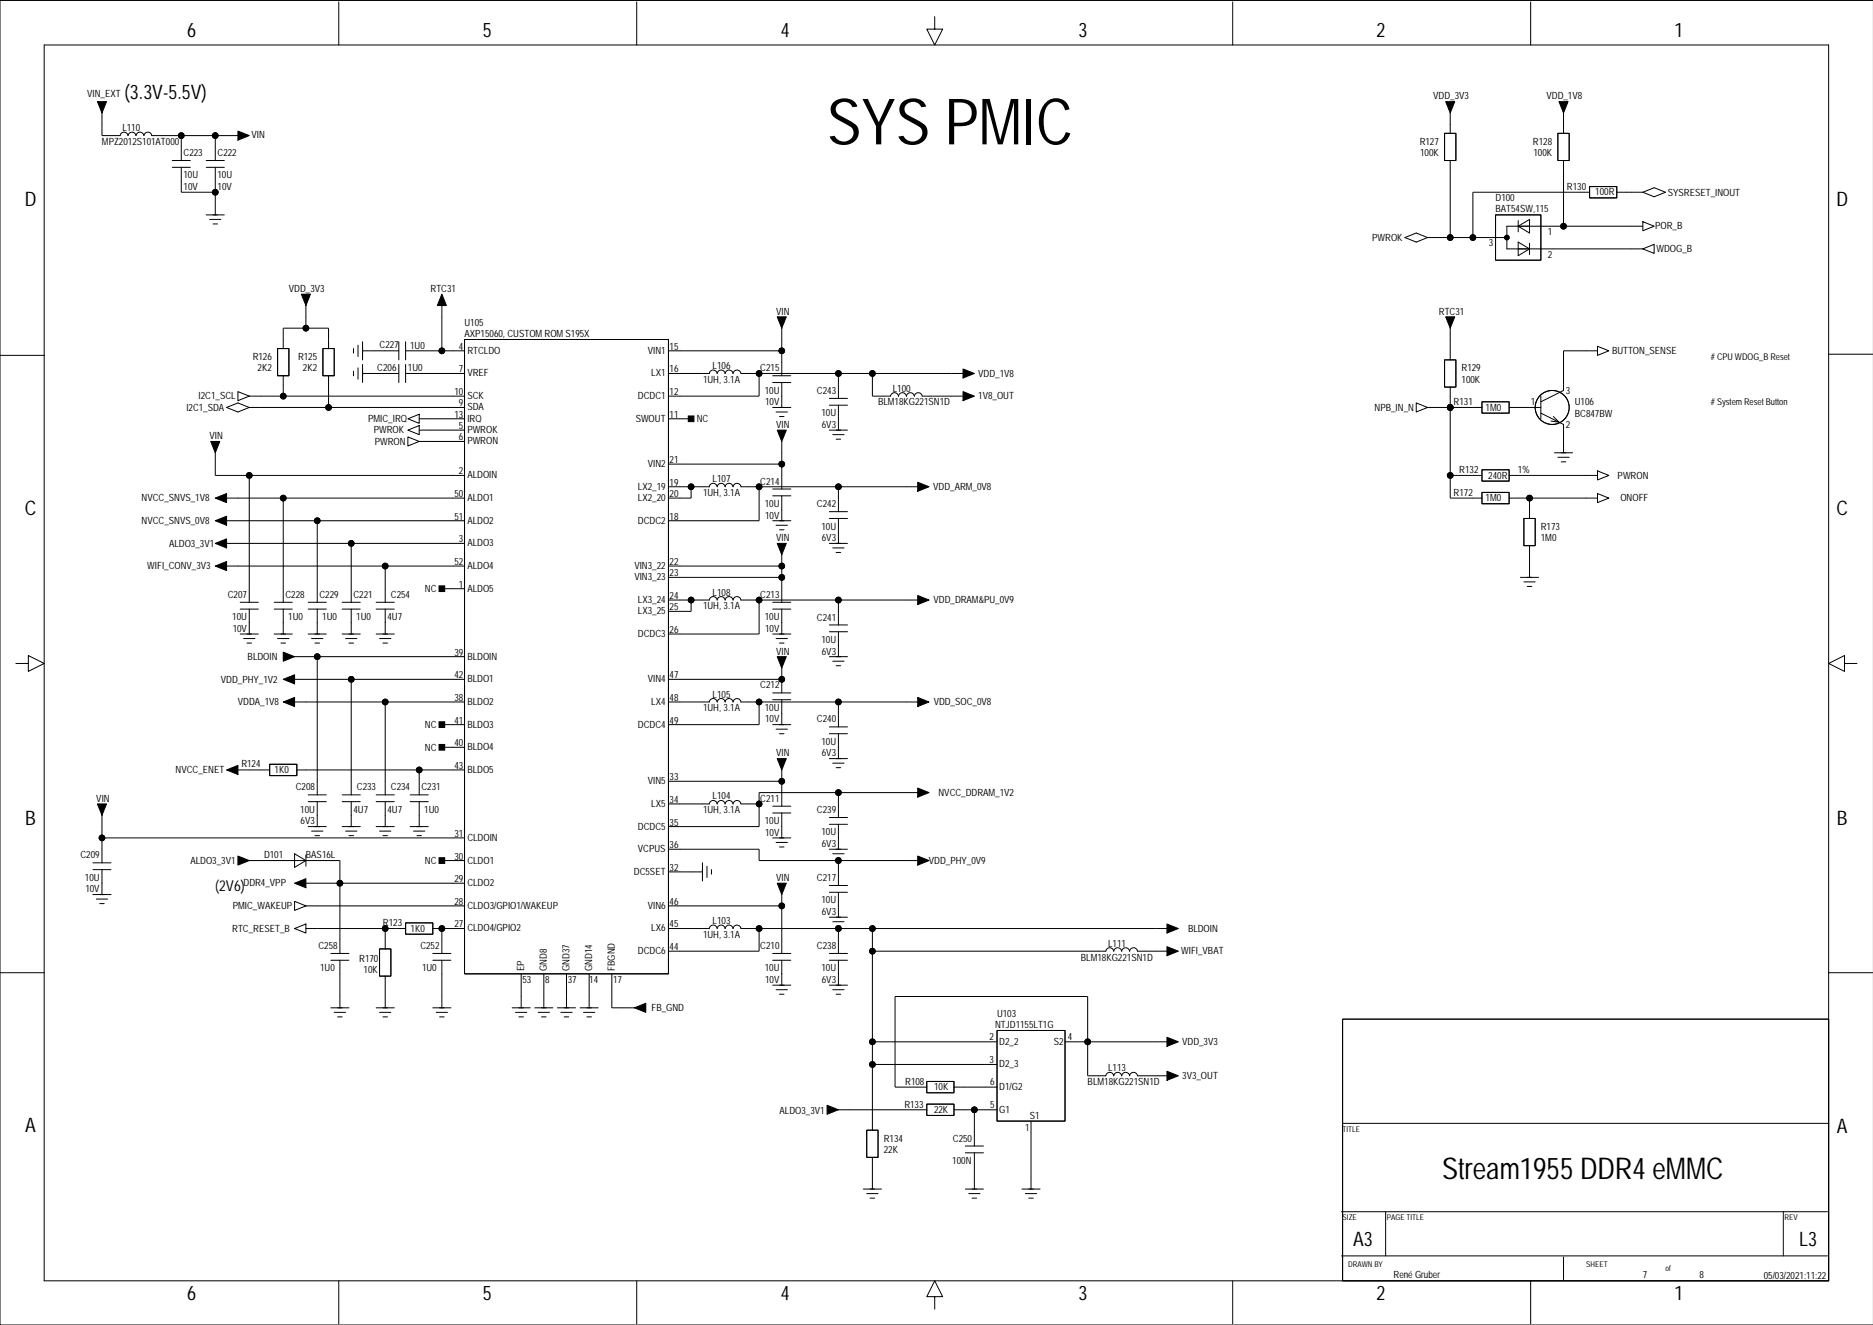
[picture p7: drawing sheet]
<svg xmlns="http://www.w3.org/2000/svg" width="420mm" height="297mm" viewBox="0 0 420 297" stroke-linecap="round" stroke-linejoin="round" font-family="sans-serif">
<g fill="none" stroke="#000" stroke-width=".22">
<path d="M9.9 10.1h400v277h-400zM75.9 .4v9.7M142.7 .4v9.7M209.5 3.7v2.8h1.8l-1.8 3.6-1.8-3.6h1.8M276.3 .4v9.7M343.1 .4v9.7M419.9 .1h-419.9v296.9h419.9M15.2 27.9h.1M22.9 25.3v5.1h4a.9 .9 0 0 1 .9-.8 .9 .9 0 0 1 .9 .8 .9 .9 0 0 1 .9-.8 .9 .9 0 0 1 .9 .8 .9 .9 0 0 1 .9-.8 .9 .9 0 0 1 .9 .8 .9 .9 0 0 1 .8-.8 .9 .9 0 0 1 .9 .8h19.3M38.6 36h4.1M38.6 37.5h4.1M40.6 30.4v5.6"/>
<path d="M40.6 37.5v5.6h7.6M46.2 36h4.1M46.2 37.5h4.1M48.2 30.4v5.6M48.2 37.5v10.7M323.8 29.9h2.5v6.1h-2.5zM325 27.9h.1M325 25.3v4.6M325 36v17.3M349.2 29.9h2.5v6.1h-2.5zM350.4 27.9h.1M350.4 25.3v4.6"/>
<path d="M350.4 36v14.7M46.2 48.2h4.1M47 49.2h2.5M47.7 50.2h1.1M314.9 53.3l2.5-1.1 2.6 1.1-2.6 1zM320 53.3h17.7M335.2 48.2h10.2v10.1h-10.2zM340.3 50.7l2.5-1.5v3zM340.3 49.4v2.6M340.3 54.3l2.5 1.5-2.5 1.5zM342.8 54.5v2.6M356.3 41.8h6.1v2.6h-6.1z"/>
<path d="M356.3 43.1h-26.2v10.2M362.4 43.1h5.8M368.2 55.8l2.6-1v2zM368.2 49.7l2.6 1-2.6 1zM368.2 50.7h-30.5v5.1h30.5M368.2 43.1l2.6-1 2.5 1-2.5 1zM0 79.7h9.9M62.2 78.1h2.6v6.1h-2.6zM63.5 78.1v-4.5h10.1v4.5M68.6 68.5v5.1M72.4 78.1h2.5v6.1h-2.5zM79.2 78.1v1.1"/>
<path d="M80.2 77.4v2.5M81.3 78.6h8.1M81.3 76.6v4.1M89.4 76.6v4.1M90.9 78.6h13.2M90.9 76.6v4.1M99 68.5v10.1M104.1 76.1h45.7v142.2h-45.7zM149.8 78.6h25.4M175.2 73.6v10.6M325 73.6v7.1M358.1 77.6l2.5 1-2.5 1.1z"/>
<path d="M358.1 78.6h-7.7v8.9l-5 2.6M409.9 79.4h9.9M50.8 91.3l2.5-1 2.6 1-2.6 1.1zM53.3 87.8l2.6 1-2.6 1zM55.9 91.3h48.2M55.9 88.8h48.2M63.5 84.2v4.6M73.6 84.2v7.1M79.2 83.2v1M80.2 82.5v2.5M81.3 83.7h8.1M81.3 81.7v4.1"/>
<path d="M89.4 81.7v4.1M90.9 83.7h13.2M90.9 81.7v4.1M91.4 96.4l2.6-1v2zM91.4 97.9l2.6 1.1-2.6 1zM91.4 93.9l2.6-1v2zM94 96.4h10.1M94 99h10.1M94 93.9h10.1M149.8 83.7h9.2a.9 .9 0 0 1 .9-.7 .9 .9 0 0 1 .8 .7 .9 .9 0 0 1 .9-.7 .9 .9 0 0 1 .9 .7 .9 .9 0 0 1 .9-.7 .9 .9 0 0 1 .9 .7 .9 .9 0 0 1 .9-.7 .9 .9 0 0 1 .9 .7h49.8M149.8 93.9h5.1M170.1 83.7v5.1h-20.3"/>
<path d="M173.2 91.3h4.1M173.2 84.2h4.1M173.2 85.8h4.1M174 92.4h2.5M174.7 93.4h1M175.2 88.8h.1M175.2 85.8v5.5M175.2 99v10.6M185.9 96.4h4M185.9 89.3h4M185.9 90.8h4M186.6 97.4h2.6"/>
<path d="M187.4 98.5h1M187.9 93.9h.1M187.9 83.7v5.6M187.9 90.8v5.6M195.5 83.7v5.1h4.1a.9 .9 0 0 1 .9-.8 .9 .9 0 0 1 .9 .8 .9 .9 0 0 1 .9-.8 .9 .9 0 0 1 .9 .8 .9 .9 0 0 1 .8-.8 .9 .9 0 0 1 .9 .8 .9 .9 0 0 1 .9-.8 .9 .9 0 0 1 .9 .8h9.2M317.4 90.3l2.6 1-2.6 1.1zM320 91.3h12.2M323.8 80.7h2.5v6.1h-2.5zM325 91.3h.1M325 86.8v24.9h7.2M332.2 90.1h6.1v2.5h-6.1zM338.3 91.3h7.1"/>
<path d="M345.4 92.6l5 2.6v6.3M345.4 88.8v5.1M348.2 93.4l1.2 1.2-1.8-.2M48.2 101.5v5.1h55.9M50.8 116.7h53.3M50.8 111.7h53.3M55.9 106.6v28.4M63.5 111.7v23.3M71.1 116.7v18.3M149.8 109.1h9.2a.9 .9 0 0 1 .9-.7 .9 .9 0 0 1 .8 .7 .9 .9 0 0 1 .9-.7 .9 .9 0 0 1 .9 .7 .9 .9 0 0 1 .9-.7 .9 .9 0 0 1 .9 .7 .9 .9 0 0 1 .9-.7 .9 .9 0 0 1 .9 .7h39.6M149.8 104h25.4M154.9 109.1v2.6h-5.1"/>
<path d="M170.1 109.1v7.6h-20.3M173.2 116.7h4.1M173.2 109.6h4.1M173.2 111.2h4.1M174 117.8h2.5M174.7 118.8h1M175.2 114.2h.1M175.2 111.2v5.5M185.9 114.7h4M185.9 116.2h4M187.9 119.3h.1M187.9 109.1v5.6"/>
<path d="M187.9 116.2v5.6M325 106.6h7.2M332.2 105.3h6.1v2.6h-6.1zM332.2 110.4h6.1v2.5h-6.1zM338.3 106.6h19.8M338.3 111.7h19.8M341.6 116.2h2.5v6.1h-2.5zM342.8 111.7v4.5M348.4 101.5h4.1M349.2 102.5h2.5M349.9 103.5h1M358.1 105.6l2.5 1-2.5 1z"/>
<path d="M358.1 110.6l2.5 1.1-2.5 1zM50.8 121.8h53.3M50.8 126.9h53.3M53.8 136.5h4.1M53.8 135h4.1M55.9 139.6h.1M55.9 136.5v5.6M61.5 136.5h4M61.5 135h4M63.5 139.6h.1M63.5 136.5v5.6M69.1 136.5h4"/>
<path d="M69.1 135h4M71.1 139.6h.1M71.1 136.5v5.6M76.7 136.5h4.1M76.7 135h4.1M78.7 139.6h.1M78.7 121.8v13.2M78.7 136.5v5.6M84.3 136.5h4.1M84.3 135h4.1M86.3 139.6h.1M86.3 126.9v8.1"/>
<path d="M86.3 136.5v5.6M99 132h5.1M149.8 134.5h9.2a.9 .9 0 0 1 .9-.8 .9 .9 0 0 1 .8 .8 .9 .9 0 0 1 .9-.8 .9 .9 0 0 1 .9 .8 .9 .9 0 0 1 .9-.8 .9 .9 0 0 1 .9 .8 .9 .9 0 0 1 .9-.8 .9 .9 0 0 1 .9 .8h39.6M149.8 126.9h25.4M149.8 129.4h25.4M154.9 134.5v2.6h-5.1M170.1 134.5v7.6h-20.3M173.2 136.5h4.1M173.2 135h4.1M175.2 126.9h.1M175.2 139.6h.1M175.2 124.4v10.6"/>
<path d="M175.2 136.5v5.6M185.9 121.8h4M186.6 122.8h2.6M187.4 123.9h1M187.9 134.5v5.6M340.8 129.4h4.1M341.6 130.5h2.5M342.3 131.5h1M342.8 122.3v7.1M3.6 148.7h2.7v-1.7l3.6 1.7-3.6 1.8v-1.8M53.8 142.1h4.1M54.6 143.1h2.5"/>
<path d="M55.4 144.2h1M61.5 142.1h4M62.2 143.1h2.6M63 144.2h1M66 157.4h38.1M66 147.2h38.1M66 152.3h38.1M69.1 142.1h4M69.8 143.1h2.6M70.6 144.2h1M71.1 147.2v31M76.7 142.1h4.1"/>
<path d="M77.5 143.1h2.5M78.2 144.2h1M78.7 152.3v25.9M84.3 142.1h4.1M85.1 143.1h2.5M85.8 144.2h1M86.3 157.4v20.8M149.8 157.4h9.2M149.8 152.3h25.4M159 157.4a.9 .9 0 0 1 .9-.8 .9 .9 0 0 1 .8 .8 .9 .9 0 0 1 .9-.8 .9 .9 0 0 1 .9 .8 .9 .9 0 0 1 .9-.8 .9 .9 0 0 1 .9 .8 .9 .9 0 0 1 .9-.8 .9 .9 0 0 1 .9 .8M166.1 157.4h39.6M170.1 157.4v5h-20.3"/>
<path d="M173.2 142.1h4.1M173.2 155.3h4.1M173.2 156.9h4.1M174 143.1h2.5M174.7 144.2h1M175.2 152.3h.1M175.2 159.9h.1M175.2 149.8v5.5M175.2 156.9v5.5M185.9 147.2h4M185.9 140.1h4M185.9 141.6h4"/>
<path d="M186.6 148.2h2.6M187.4 149.2h1M187.9 144.7h.1M187.9 141.6v5.6M187.9 157.4v5.6M413.4 148.7v-1.7l-3.5 1.7 3.5 1.8v-1.8h2.8M53.3 172.6h7.1M60.4 171.3h6.1v2.6h-6.1zM66.5 172.6h37.6M69.1 179.7h4M69.1 178.2h4M71.1 179.7v5.6"/>
<path d="M76.7 179.7h4.1M76.7 178.2h4.1M78.7 179.7v5.6M84.3 179.7h4.1M84.3 178.2h4.1M86.3 179.7v5.6M91.9 179.7h4.1M91.9 178.2h4.1M94 172.6v5.6M94 179.7v5.6M99 167.5h5.1M99 162.4h5.1"/>
<path d="M149.8 175.1h25.4M173.2 162.4h4.1M174 163.5h2.5M174.7 164.5h1M175.2 175.1h.1M175.2 172.6v8.1M185.9 164.5h4M185.9 170.1h4M185.9 163h4M186.6 171.1h2.6M187.4 172.1h1M187.9 167.5h.1"/>
<path d="M187.9 164.5v5.6M187.9 177.7v5.6M205.7 177.7h-35.6v7.6h-20.3M20.8 193.4h4.1M20.8 195h4.1M22.9 198h.1M22.9 187.8h81.2M22.9 182.8v10.6M22.9 195v5.5M55.9 192.9h20.3v20.8M66 191.4l2.6 1.5-2.6 1.5zM68.6 198h35.5"/>
<path d="M68.6 191.7v2.5M69.1 185.3h4M69.8 186.3h2.6M70.6 187.3h1M71.1 182.8h.1M76.7 185.3h4.1M77.5 186.3h2.5M78.2 187.3h1M78.7 182.8h.1M84.3 185.3h4.1M85.1 186.3h2.5M85.8 187.3h1"/>
<path d="M86.3 182.8h.1M91.9 185.3h4.1M92.7 186.3h2.5M93.5 187.3h1M94 182.8h.1M99 192.9h5.1M149.8 180.2h9.2a.9 .9 0 0 1 .9-.7 .9 .9 0 0 1 .8 .7 .9 .9 0 0 1 .9-.7 .9 .9 0 0 1 .9 .7 .9 .9 0 0 1 .9-.7 .9 .9 0 0 1 .9 .7 .9 .9 0 0 1 .9-.7 .9 .9 0 0 1 .9 .7h4M149.8 190.4h20.3v2.5h35.6M149.8 195.5h7.6M157.4 193.4v4.1M158.5 194.2v2.5M159.5 195v1"/>
<path d="M173.2 187.8h4.1M173.2 180.7h4.1M173.2 182.3h4.1M174 188.9h2.5M174.7 189.9h1M175.2 185.3h.1M175.2 182.3v5.5M185.9 190.4h4M185.9 198.5h4M185.9 183.3h4M185.9 184.8h4M186.6 191.4h2.6"/>
<path d="M187.4 192.4h1M187.9 187.8h.1M187.9 184.8v5.6M187.9 192.9v5.6M0 218.1h9.9M20.8 200.5h4.1M21.6 201.6h2.5M22.3 202.6h1.1M66 208.2l2.6-1.1v2.1zM66 202.1l2.6 1-2.6 1zM68.6 208.2h22.3M68.6 203.1h35.5"/>
<path d="M74.2 213.7h4M74.2 215.3h4M76.2 215.3v10.6M85.1 212.7h2.5v6.1h-2.5zM86.3 208.2v4.5M86.3 218.8v7.1M90.9 206.9h6.1v2.5h-6.1zM97 208.2h7.1M97 213.7h4.1M97 215.3h4.1M99 208.2h.1M99 208.2v5.5"/>
<path d="M99 215.3v10.6M116.8 218.3v7.6M121.9 218.3v7.6M127 218.3v7.6M132.1 218.3v7.6M137.1 218.3v7.6h5.1M149.8 208.2h9.2a.9 .9 0 0 1 .9-.8 .9 .9 0 0 1 .8 .8 .9 .9 0 0 1 .9-.8 .9 .9 0 0 1 .9 .8 .9 .9 0 0 1 .9-.8 .9 .9 0 0 1 .9 .8 .9 .9 0 0 1 .9-.8 .9 .9 0 0 1 .9 .8h95.5M149.8 203.1h25.4M170.1 208.2v5h-20.3M173.2 213.7h4.1M173.2 215.3h4.1M175.2 203.1h.1"/>
<path d="M175.2 218.3h.1M175.2 200.5v13.2M175.2 215.3v5.6M185.9 205.6h4M185.9 213.7h4M185.9 215.3h4M185.9 200h4M186.6 206.6h2.6M187.4 207.7h1M187.9 218.3h.1M187.9 203.1h.1M187.9 200v5.6"/>
<path d="M187.9 208.2v5.5M187.9 215.3v5.6M195.5 213.2h52.3a.9 .9 0 0 1 .9-.7 .9 .9 0 0 1 .9 .7 .9 .9 0 0 1 .9-.7 .9 .9 0 0 1 .9 .7 .9 .9 0 0 1 .9-.7 .9 .9 0 0 1 .9 .7 .9 .9 0 0 1 .9-.7 .9 .9 0 0 1 .9 .7h6.6M195.5 208.2v45.2M409.9 218.1h9.9M74.2 225.9h4M74.9 227h2.6M75.7 228h1M84.3 225.9h4.1M85.1 227h2.5M85.8 228h1M97 225.9h4.1"/>
<path d="M97.8 227h2.5M98.5 228h1M114.8 225.9h4M115.5 227h2.6M116.3 228h1M119.9 225.9h4M120.6 227h2.6M121.4 228h1M124.9 225.9h4.1M125.7 227h2.5M126.5 228h1M130 225.9h4.1"/>
<path d="M130.8 227h2.5M131.5 228h1.1M173.2 220.9h4.1M174 221.9h2.5M174.7 222.9h1M185.9 220.9h4M186.6 221.9h2.6M187.4 222.9h1M195.5 233.6h28M195.5 238.6h28M223.5 231h15.2v20.3h-15.2zM238.7 233.6h22.9"/>
<path d="M300.9 228.5h109v58.6h-109zM187.9 248.8h19.8M194.3 253.4h2.5v6.1h-2.5zM195.5 259.5v7.1M207.7 242.4h6.1v2.6h-6.1zM207.7 247.5h6.1v2.6h-6.1zM213.8 243.7h9.7M213.8 248.8h9.7M216.4 258.4h4M216.4 256.9h4M218.4 248.8v8.1M218.4 258.4v8.2"/>
<path d="M231.1 251.3v15.3M261.6 241.2h-6.6a.9 .9 0 0 0-.9-.8 .9 .9 0 0 0-.9 .8 .9 .9 0 0 0-.9-.8 .9 .9 0 0 0-.9 .8 .9 .9 0 0 0-.9-.8 .9 .9 0 0 0-.9 .8 .9 .9 0 0 0-.9-.8 .9 .9 0 0 0-.9 .8h-4v-17.8h-43.2v20.3h7.1M300.9 251.8h109M193.5 266.6h4.1M194.3 267.6h2.5M195 268.6h1M216.4 266.6h4M217.1 267.6h2.6M217.9 268.6h1M229.1 266.6h4M229.8 267.6h2.6M230.6 268.6h1"/>
<path d="M300.7 271.6h108.9M310.6 271.6v9.9M399.7 271.6v9.9M75.9 287.1v9.7M142.7 287.1v9.7M209.5 290.7h1.8l-1.8-3.6-1.8 3.6h1.8v2.8M276.3 287.1v9.7M300.7 281.5h108.9M343.1 287.1v9.7M350.4 281.8v5.1"/>
<circle cx="40.6" cy="30.4" r=".63"/>
<circle cx="48.2" cy="30.4" r=".63"/>
<circle cx="48.2" cy="43.1" r=".63"/>
<circle cx="325" cy="53.3" r=".63"/>
<circle cx="330.1" cy="53.3" r=".63"/>
<circle cx="337.7" cy="53.3" r=".51"/>
<circle cx="350.4" cy="50.7" r=".63"/>
<circle cx="68.6" cy="73.6" r=".63"/>
<circle cx="99" cy="78.6" r=".63"/>
<circle cx="175.2" cy="78.6" r=".63"/>
<circle cx="63.5" cy="88.8" r=".63"/>
<circle cx="73.6" cy="91.3" r=".63"/>
<circle cx="170.1" cy="83.7" r=".63"/>
<circle cx="187.9" cy="83.7" r=".63"/>
<circle cx="195.5" cy="83.7" r=".63"/>
<circle cx="325" cy="91.3" r=".63"/>
<circle cx="347.9" cy="91.3" r="3.8"/>
<circle cx="55.9" cy="106.6" r=".63"/>
<circle cx="63.5" cy="111.7" r=".63"/>
<circle cx="71.1" cy="116.7" r=".63"/>
<circle cx="154.9" cy="109.1" r=".63"/>
<circle cx="170.1" cy="109.1" r=".63"/>
<circle cx="175.2" cy="104" r=".63"/>
<circle cx="187.9" cy="109.1" r=".63"/>
<circle cx="325" cy="106.6" r=".63"/>
<circle cx="342.8" cy="111.7" r=".63"/>
<circle cx="78.7" cy="121.8" r=".63"/>
<circle cx="86.3" cy="126.9" r=".63"/>
<circle cx="154.9" cy="134.5" r=".63"/>
<circle cx="170.1" cy="134.5" r=".63"/>
<circle cx="175.2" cy="126.9" r=".63"/>
<circle cx="175.2" cy="129.4" r=".63"/>
<circle cx="187.9" cy="134.5" r=".63"/>
<circle cx="71.1" cy="147.2" r=".63"/>
<circle cx="78.7" cy="152.3" r=".63"/>
<circle cx="86.3" cy="157.4" r=".63"/>
<circle cx="170.1" cy="157.4" r=".63"/>
<circle cx="175.2" cy="152.3" r=".63"/>
<circle cx="187.9" cy="157.4" r=".63"/>
<circle cx="94" cy="172.6" r=".63"/>
<circle cx="175.2" cy="175.1" r=".63"/>
<circle cx="187.9" cy="177.7" r=".63"/>
<circle cx="22.9" cy="187.8" r=".63"/>
<circle cx="76.2" cy="198" r=".63"/>
<circle cx="170.1" cy="180.2" r=".63"/>
<circle cx="187.9" cy="192.9" r=".63"/>
<circle cx="86.3" cy="208.2" r=".63"/>
<circle cx="99" cy="208.2" r=".63"/>
<circle cx="170.1" cy="208.2" r=".63"/>
<circle cx="175.2" cy="203.1" r=".63"/>
<circle cx="187.9" cy="208.2" r=".63"/>
<circle cx="195.5" cy="208.2" r=".63"/>
<circle cx="195.5" cy="213.2" r=".63"/>
<circle cx="195.5" cy="233.6" r=".63"/>
<circle cx="195.5" cy="238.6" r=".63"/>
<circle cx="243.8" cy="233.6" r=".63"/>
<circle cx="218.4" cy="248.8" r=".63"/>
</g>
<g fill="#000" stroke="#000" stroke-width=".22">
<path d="M21.8 22.8h2.1l-1 2.5z" fill-rule="evenodd"/>
<path d="M53.3 29.4l2.6 1-2.6 1z" fill-rule="evenodd"/>
<path d="M324 22.8h2.1l-1.1 2.5z" fill-rule="evenodd"/>
<path d="M349.4 22.8h2.1l-1.1 2.5z" fill-rule="evenodd"/>
<path d="M67.5 66h2.1l-1 2.5z" fill-rule="evenodd"/>
<path d="M99 66l1.1 2.5h-2.1z" fill-rule="evenodd"/>
<path d="M174.2 71h2l-1 2.6z" fill-rule="evenodd"/>
<path d="M324 71h2.1l-1.1 2.6z" fill-rule="evenodd"/>
<path d="M154.3 93.3h1.2v1.2h-1.2z" fill-rule="evenodd"/>
<path d="M174.2 96.4h2l-1 2.6z" fill-rule="evenodd"/>
<path d="M215.9 82.7l2.5 1-2.5 1z" fill-rule="evenodd"/>
<path d="M215.9 87.8l2.5 1-2.5 1z" fill-rule="evenodd"/>
<path d="M47.2 99h2.1l-1.1 2.5z" fill-rule="evenodd"/>
<path d="M48.2 116.7l2.6-1v2.1z" fill-rule="evenodd"/>
<path d="M48.2 111.7l2.6-1.1v2.1z" fill-rule="evenodd"/>
<path d="M205.7 108.1l2.5 1-2.5 1z" fill-rule="evenodd"/>
<path d="M48.2 126.9l2.6-1v2z" fill-rule="evenodd"/>
<path d="M48.2 121.8l2.6-1v2z" fill-rule="evenodd"/>
<path d="M98.4 131.3h1.3v1.3h-1.3z" fill-rule="evenodd"/>
<path d="M174.2 121.8h2l-1 2.6z" fill-rule="evenodd"/>
<path d="M205.7 133.5l2.5 1-2.5 1z" fill-rule="evenodd"/>
<path d="M63.5 146.2l2.5 1-2.5 1z" fill-rule="evenodd"/>
<path d="M63.5 157.4l2.5-1v2z" fill-rule="evenodd"/>
<path d="M63.5 152.3l2.5-1v2z" fill-rule="evenodd"/>
<path d="M174.2 147.2h2l-1 2.6z" fill-rule="evenodd"/>
<path d="M205.7 156.4l2.5 1-2.5 1z" fill-rule="evenodd"/>
<path d="M50.8 172.6l2.5-1v2z" fill-rule="evenodd"/>
<path d="M98.4 161.8h1.3v1.3h-1.3z" fill-rule="evenodd"/>
<path d="M98.4 166.9h1.3v1.3h-1.3z" fill-rule="evenodd"/>
<path d="M174.2 170.1h2l-1 2.5z" fill-rule="evenodd"/>
<path d="M205.7 176.7l2.5 1-2.5 1z" fill-rule="evenodd"/>
<path d="M21.8 180.2h2.1l-1 2.6z" fill-rule="evenodd"/>
<path d="M53.3 191.9l2.6 1-2.6 1z" fill-rule="evenodd"/>
<path d="M66 198l2.6-1v2z" fill-rule="evenodd"/>
<path d="M98.4 192.3h1.3v1.3h-1.3z" fill-rule="evenodd"/>
<path d="M205.7 191.9l2.5 1-2.5 1z" fill-rule="evenodd"/>
<path d="M174.2 198h2l-1 2.5z" fill-rule="evenodd"/>
<path d="M261.6 207.1l2.5 1.1-2.5 1z" fill-rule="evenodd"/>
<path d="M261.6 212.2l2.5 1-2.5 1.1z" fill-rule="evenodd"/>
<path d="M142.2 225.9l2.5-1v2.1z" fill-rule="evenodd"/>
<path d="M261.6 232.5l2.5 1.1-2.5 1z" fill-rule="evenodd"/>
<path d="M185.4 247.8l2.5 1-2.5 1z" fill-rule="evenodd"/>
<path d="M261.6 240.2l2.5 1-2.5 1z" fill-rule="evenodd"/>
<circle cx="40.6" cy="30.4" r=".63"/>
<circle cx="48.2" cy="30.4" r=".63"/>
<circle cx="48.2" cy="43.1" r=".63"/>
<circle cx="325" cy="53.3" r=".63"/>
<circle cx="330.1" cy="53.3" r=".63"/>
<circle cx="337.7" cy="53.3" r=".51"/>
<circle cx="350.4" cy="50.7" r=".63"/>
<circle cx="68.6" cy="73.6" r=".63"/>
<circle cx="99" cy="78.6" r=".63"/>
<circle cx="175.2" cy="78.6" r=".63"/>
<circle cx="63.5" cy="88.8" r=".63"/>
<circle cx="73.6" cy="91.3" r=".63"/>
<circle cx="170.1" cy="83.7" r=".63"/>
<circle cx="187.9" cy="83.7" r=".63"/>
<circle cx="195.5" cy="83.7" r=".63"/>
<circle cx="325" cy="91.3" r=".63"/>
<circle cx="55.9" cy="106.6" r=".63"/>
<circle cx="63.5" cy="111.7" r=".63"/>
<circle cx="71.1" cy="116.7" r=".63"/>
<circle cx="154.9" cy="109.1" r=".63"/>
<circle cx="170.1" cy="109.1" r=".63"/>
<circle cx="175.2" cy="104" r=".63"/>
<circle cx="187.9" cy="109.1" r=".63"/>
<circle cx="325" cy="106.6" r=".63"/>
<circle cx="342.8" cy="111.7" r=".63"/>
<circle cx="78.7" cy="121.8" r=".63"/>
<circle cx="86.3" cy="126.9" r=".63"/>
<circle cx="154.9" cy="134.5" r=".63"/>
<circle cx="170.1" cy="134.5" r=".63"/>
<circle cx="175.2" cy="126.9" r=".63"/>
<circle cx="175.2" cy="129.4" r=".63"/>
<circle cx="187.9" cy="134.5" r=".63"/>
<circle cx="71.1" cy="147.2" r=".63"/>
<circle cx="78.7" cy="152.3" r=".63"/>
<circle cx="86.3" cy="157.4" r=".63"/>
<circle cx="170.1" cy="157.4" r=".63"/>
<circle cx="175.2" cy="152.3" r=".63"/>
<circle cx="187.9" cy="157.4" r=".63"/>
<circle cx="94" cy="172.6" r=".63"/>
<circle cx="175.2" cy="175.1" r=".63"/>
<circle cx="187.9" cy="177.7" r=".63"/>
<circle cx="22.9" cy="187.8" r=".63"/>
<circle cx="76.2" cy="198" r=".63"/>
<circle cx="170.1" cy="180.2" r=".63"/>
<circle cx="187.9" cy="192.9" r=".63"/>
<circle cx="86.3" cy="208.2" r=".63"/>
<circle cx="99" cy="208.2" r=".63"/>
<circle cx="170.1" cy="208.2" r=".63"/>
<circle cx="175.2" cy="203.1" r=".63"/>
<circle cx="187.9" cy="208.2" r=".63"/>
<circle cx="195.5" cy="208.2" r=".63"/>
<circle cx="195.5" cy="213.2" r=".63"/>
<circle cx="195.5" cy="233.6" r=".63"/>
<circle cx="195.5" cy="238.6" r=".63"/>
<circle cx="243.8" cy="233.6" r=".63"/>
<circle cx="218.4" cy="248.8" r=".63"/>
</g>
<text font-size="14.4" x="185.4" y="32.4">SYS PMIC</text>
<text font-size="6.7" x="323.2" y="264.3">Stream1955 DDR4 eMMC</text>
<g font-size="4.5">
<text x="41.9" y="8.4">6</text>
<text x="108.2" y="8.4">5</text>
<text x="175" y="8.4">4</text>
<text x="241.8" y="8.4">3</text>
<text x="308.6" y="8.4">2</text>
<text x="375.3" y="8.4">1</text>
<text x="27.9" y="22.2">(3.3V-5.5V)</text>
<text x="5.6" y="46.2">D</text>
<text x="411.6" y="46.2">D</text>
<text x="5.6" y="115.5">C</text>
<text x="411.6" y="115.5">C</text>
<text x="5.7" y="184.8">B</text>
<text x="411.7" y="184.8">B</text>
<text x="5.7" y="253.7">A</text>
<text x="411.7" y="253.9">A</text>
<text x="303.3" y="279.3">A3</text>
<text x="403.3" y="279.3">L3</text>
<text x="41.9" y="291.5">6</text>
<text x="108.2" y="291.5">5</text>
<text x="175" y="291.5">4</text>
<text x="241.8" y="291.5">3</text>
<text x="308.6" y="291.5">2</text>
<text x="375.3" y="291.5">1</text>
</g>
<text font-size="3.4" x="48.2" y="199.8">(2V6)</text>
<g font-size="2.2">
<text x="19.5" y="21.8">VIN_EXT</text>
<text x="321.2" y="22.3">VDD_3V3</text>
<text x="346.6" y="22.3">VDD_1V8</text>
<text x="27.4" y="29.4">L110</text>
<text x="22.9" y="32.5">MPZ2012S101AT000</text>
<text x="41.1" y="35">C223</text>
<text x="48.8" y="35">C222</text>
<text x="56.4" y="30.9">VIN</text>
<text x="318.2" y="32.5">R127</text>
<text x="318.3" y="35">100K</text>
<text x="343.6" y="32.5">R128</text>
<text x="343.7" y="35">100K</text>
<text x="41.1" y="40">10U</text>
<text x="48.8" y="40">10U</text>
<text x="41.1" y="42.6">10V</text>
<text x="48.8" y="42.6">10V</text>
<text x="335.2" y="47.6">BAT54SW,115</text>
<text x="335.2" y="45.1">D100</text>
<text x="351.2" y="42.5">R130</text>
<text x="357.6" y="43.8">100R</text>
<text x="373.8" y="43.9">SYSRESET_INOUT</text>
<text x="346.9" y="52.8">1</text>
<text x="371" y="51.4">POR_B</text>
<text x="307.6" y="54">PWROK</text>
<text x="333.7" y="55.2">3</text>
<text x="346.9" y="57.8">2</text>
<text x="371.3" y="56.5">WDOG_B</text>
<text x="64.8" y="65.5">VDD_3V3</text>
<text x="96.5" y="65.4">RTC31</text>
<text x="174" y="70.5">VIN</text>
<text x="322.5" y="70.5">RTC31</text>
<text x="104.1" y="73.1">U105</text>
<text x="104.1" y="75.6">AXP15060, CUSTOM ROM S195X</text>
<text x="56.6" y="80.7">R126</text>
<text x="57.7" y="83.2">2K2</text>
<text x="66.8" y="80.7">R125</text>
<text x="67.9" y="83.2">2K2</text>
<text x="84.6" y="83.2">C206</text>
<text x="85.1" y="78.1">C227</text>
<text x="91.4" y="83.2">1U0</text>
<text x="91.9" y="78.2">1U0</text>
<text x="102.9" y="83.5">7</text>
<text x="102.9" y="78.4">4</text>
<text x="104.8" y="79.3">RTCLDO</text>
<text x="145.2" y="79.3">VIN1</text>
<text x="150.1" y="83.5">16</text>
<text x="150.1" y="78.4">15</text>
<text x="159.7" y="82.7">L106</text>
<text x="170.4" y="83.2">C215</text>
<text x="327.6" y="83.2">R129</text>
<text x="361.3" y="79.4">BUTTON_SENSE</text>
<text x="44.5" y="89.5">I2C1_SCL</text>
<text x="101.9" y="88.6">10</text>
<text x="104.8" y="84.4">VREF</text>
<text x="104.8" y="89.5">SCK</text>
<text x="143" y="89.5">DCDC1</text>
<text x="146" y="84.4">LX1</text>
<text x="150.1" y="88.6">12</text>
<text x="157.6" y="85.8">1UH, 3.1A</text>
<text x="171.4" y="88.2">10U</text>
<text x="183.1" y="88.3">C243</text>
<text x="200.1" y="87.8">L100</text>
<text x="219.3" y="84.4">VDD_1V8</text>
<text x="219.3" y="89.5">1V8_OUT</text>
<text x="327.6" y="85.8">100K</text>
<text x="350.9" y="88.3">3</text>
<text x="41.8" y="92.1">I2C1_SDA</text>
<text x="82.5" y="94.6">PMIC_IRQ</text>
<text x="101.9" y="93.7">13</text>
<text x="102.9" y="91.1">9</text>
<text x="104.8" y="92">SDA</text>
<text x="104.8" y="94.5">IRQ</text>
<text x="142.5" y="94.5">SWOUT</text>
<text x="150.1" y="93.7">11</text>
<text x="156.2" y="94.7">NC</text>
<text x="171.5" y="90.9">10V</text>
<text x="174" y="95.9">VIN</text>
<text x="184.1" y="93.3">10U</text>
<text x="184.2" y="95.9">6V3</text>
<text x="196.8" y="90.9">BLM18KG221SN1D</text>
<text x="308.1" y="92.1">NPB_IN_N</text>
<text x="325.8" y="90.8">R131</text>
<text x="333" y="92.1">1M0</text>
<text x="343.1" y="90.9">1</text>
<text x="350.9" y="95.9">2</text>
<text x="353" y="90.9">U106</text>
<text x="353" y="93.4">BC847BW</text>
<text x="47" y="98.5">VIN</text>
<text x="83.8" y="97.1">PWROK</text>
<text x="84" y="99.7">PWRON</text>
<text x="102.9" y="98.7">6</text>
<text x="102.9" y="96.2">5</text>
<text x="104.8" y="97.1">PWROK</text>
<text x="104.8" y="99.6">PWRON</text>
<text x="102.9" y="106.3">2</text>
<text x="104.8" y="107.2">ALDOIN</text>
<text x="145.2" y="104.7">VIN2</text>
<text x="150.1" y="103.8">21</text>
<text x="327.1" y="106">R132</text>
<text x="333.6" y="107.4">240R</text>
<text x="340.2" y="106">1%</text>
<text x="362.6" y="107.3">PWRON</text>
<text x="31.7" y="112.4">NVCC_SNVS_1V8</text>
<text x="101.9" y="111.4">50</text>
<text x="104.8" y="112.3">ALDO1</text>
<text x="143" y="109.8">LX2_19</text>
<text x="143" y="112.3">LX2_20</text>
<text x="150.1" y="111.4">20</text>
<text x="150.1" y="108.9">19</text>
<text x="157.6" y="111.2">1UH, 3.1A</text>
<text x="159.7" y="108.1">L107</text>
<text x="170.4" y="108.6">C214</text>
<text x="171.4" y="113.6">10U</text>
<text x="183.1" y="113.7">C242</text>
<text x="209.2" y="109.8">VDD_ARM_0V8</text>
<text x="325.8" y="111.1">R172</text>
<text x="333" y="112.4">1M0</text>
<text x="363.2" y="112.4">ONOFF</text>
<text x="31.7" y="117.5">NVCC_SNVS_0V8</text>
<text x="101.9" y="116.5">51</text>
<text x="104.8" y="117.4">ALDO2</text>
<text x="143" y="117.4">DCDC2</text>
<text x="150.1" y="116.5">18</text>
<text x="171.5" y="116.3">10V</text>
<text x="184.1" y="118.7">10U</text>
<text x="345.4" y="118.8">R173</text>
<text x="37.9" y="122.6">ALDO3_3V1</text>
<text x="102.9" y="121.6">3</text>
<text x="104.8" y="122.5">ALDO3</text>
<text x="174" y="121.3">VIN</text>
<text x="184.2" y="121.3">6V3</text>
<text x="345.4" y="121.3">1M0</text>
<text x="33" y="127.6">WIFI_CONV_3V3</text>
<text x="101.9" y="126.7">52</text>
<text x="102.9" y="131.7">1</text>
<text x="104.8" y="127.6">ALDO4</text>
<text x="142.2" y="127.6">VIN3_22</text>
<text x="142.2" y="130.1">VIN3_23</text>
<text x="150.1" y="129.2">23</text>
<text x="150.1" y="126.7">22</text>
<text x="51.1" y="134">C207</text>
<text x="64" y="134">C228</text>
<text x="71.6" y="134">C229</text>
<text x="79.2" y="134">C221</text>
<text x="87.6" y="134">C254</text>
<text x="95.2" y="132.8">NC</text>
<text x="104.8" y="132.6">ALDO5</text>
<text x="143" y="135.2">LX3_24</text>
<text x="143" y="137.7">LX3_25</text>
<text x="150.1" y="136.8">25</text>
<text x="150.1" y="134.3">24</text>
<text x="157.6" y="136.6">1UH, 3.1A</text>
<text x="159.7" y="133.5">L108</text>
<text x="170.4" y="134">C213</text>
<text x="209.2" y="135.2">VDD_DRAM&amp;PU_0V9</text>
<text x="52.1" y="139">10U</text>
<text x="52.2" y="141.6">10V</text>
<text x="64.6" y="139">1U0</text>
<text x="72.2" y="139">1U0</text>
<text x="79.9" y="139">1U0</text>
<text x="86.8" y="139">4U7</text>
<text x="143" y="142.8">DCDC3</text>
<text x="150.1" y="141.9">26</text>
<text x="171.4" y="139">10U</text>
<text x="171.5" y="141.6">10V</text>
<text x="183.1" y="139.1">C241</text>
<text x="55.5" y="147.9">BLDOIN</text>
<text x="101.9" y="147">39</text>
<text x="104.8" y="147.9">BLDOIN</text>
<text x="174" y="146.7">VIN</text>
<text x="184.1" y="144.1">10U</text>
<text x="184.2" y="146.7">6V3</text>
<text x="49.5" y="153">VDD_PHY_1V2</text>
<text x="101.9" y="152.1">42</text>
<text x="104.8" y="153">BLDO1</text>
<text x="145.2" y="153">VIN4</text>
<text x="150.1" y="152.1">47</text>
<text x="170.4" y="154.3">C212</text>
<text x="53.3" y="158.1">VDDA_1V8</text>
<text x="101.9" y="157.1">38</text>
<text x="104.8" y="158">BLDO2</text>
<text x="146" y="158">LX4</text>
<text x="150.1" y="157.1">48</text>
<text x="157.6" y="159.4">1UH, 3.1A</text>
<text x="159.7" y="156.4">L105</text>
<text x="171.4" y="159.4">10U</text>
<text x="171.5" y="162">10V</text>
<text x="183.1" y="162">C240</text>
<text x="209.3" y="158.1">VDD_SOC_0V8</text>
<text x="95.2" y="163.2">NC</text>
<text x="101.9" y="162.2">41</text>
<text x="101.9" y="167.3">40</text>
<text x="104.8" y="163.1">BLDO3</text>
<text x="143" y="163.1">DCDC4</text>
<text x="150.1" y="162.2">49</text>
<text x="184.1" y="167">10U</text>
<text x="39.4" y="173.3">NVCC_ENET</text>
<text x="54.1" y="172">R124</text>
<text x="61.5" y="173.3">1K0</text>
<text x="95.2" y="168.3">NC</text>
<text x="101.9" y="172.4">43</text>
<text x="104.8" y="168.2">BLDO4</text>
<text x="104.8" y="173.3">BLDO5</text>
<text x="174" y="169.6">VIN</text>
<text x="184.2" y="169.6">6V3</text>
<text x="21.6" y="179.7">VIN</text>
<text x="66.3" y="177.2">C208</text>
<text x="80" y="177.2">C233</text>
<text x="87.6" y="177.2">C234</text>
<text x="94.5" y="177.2">C231</text>
<text x="145.2" y="175.8">VIN5</text>
<text x="150.1" y="180">34</text>
<text x="150.1" y="174.9">33</text>
<text x="159.7" y="179.2">L104</text>
<text x="170.4" y="179.7">C211</text>
<text x="210.4" y="178.4">NVCC_DDRAM_1V2</text>
<text x="67.3" y="182.2">10U</text>
<text x="67.4" y="184.8">6V3</text>
<text x="79.2" y="182.2">4U7</text>
<text x="86.8" y="182.2">4U7</text>
<text x="95.1" y="182.2">1U0</text>
<text x="143" y="186">DCDC5</text>
<text x="146" y="180.9">LX5</text>
<text x="150.1" y="185.1">35</text>
<text x="157.6" y="182.3">1UH, 3.1A</text>
<text x="171.4" y="184.7">10U</text>
<text x="183.1" y="182.3">C239</text>
<text x="101.9" y="187.6">31</text>
<text x="104.8" y="188.5">CLDOIN</text>
<text x="143" y="191">VCPUS</text>
<text x="150.1" y="190.2">36</text>
<text x="171.5" y="187.4">10V</text>
<text x="184.1" y="187.3">10U</text>
<text x="184.2" y="189.9">6V3</text>
<text x="18" y="192.4">C209</text>
<text x="19" y="197.4">10U</text>
<text x="42.7" y="193.8">ALDO3_3V1</text>
<text x="59.2" y="192.4">D101</text>
<text x="68.6" y="192.4">BAS16L</text>
<text x="95.2" y="193.7">NC</text>
<text x="101.9" y="192.7">30</text>
<text x="101.9" y="197.8">29</text>
<text x="104.8" y="193.6">CLDO1</text>
<text x="142.1" y="196.1">DC5SET</text>
<text x="150.1" y="195.2">32</text>
<text x="174" y="197.5">VIN</text>
<text x="183.1" y="197.5">C217</text>
<text x="208.2" y="193.6">VDD_PHY_0V9</text>
<text x="19.1" y="200.1">10V</text>
<text x="52.2" y="203.8">PMIC_WAKEUP</text>
<text x="54.6" y="198.7">DDR4_VPP</text>
<text x="101.9" y="202.8">28</text>
<text x="104.8" y="203.7">CLDO3/GPIO1/WAKEUP</text>
<text x="104.8" y="198.7">CLDO2</text>
<text x="145.2" y="203.7">VIN6</text>
<text x="150.1" y="202.8">46</text>
<text x="184.1" y="202.5">10U</text>
<text x="52.1" y="208.9">RTC_RESET_B</text>
<text x="85.8" y="207.6">R123</text>
<text x="92" y="208.9">1K0</text>
<text x="101.9" y="207.9">27</text>
<text x="104.8" y="208.8">CLDO4/GPIO2</text>
<text x="146" y="208.8">LX6</text>
<text x="150.1" y="207.9">45</text>
<text x="159.7" y="207.2">L103</text>
<text x="184.2" y="205.1">6V3</text>
<text x="266.3" y="208.9">BLDOIN</text>
<text x="71.4" y="212.8">C258</text>
<text x="80.5" y="215.7">R170</text>
<text x="94.2" y="212.8">C252</text>
<text x="143" y="213.9">DCDC6</text>
<text x="150.1" y="213">44</text>
<text x="157.6" y="210.2">1UH, 3.1A</text>
<text x="170.4" y="212.8">C210</text>
<text x="183.1" y="212.8">C238</text>
<text x="242.3" y="215.4">BLM18KG221SN1D</text>
<text x="248.4" y="212.2">L111</text>
<text x="264.7" y="213.9">WIFI_VBAT</text>
<text x="71.7" y="217.8">1U0</text>
<text x="81.5" y="218.1">10K</text>
<text x="94.6" y="217.8">1U0</text>
<text x="117.1" y="220.4">53</text>
<text x="117.5" y="217.7" transform="rotate(-90 117.5 217.7)">EP</text>
<text x="122.2" y="220.4">8</text>
<text x="122.6" y="217.7" transform="rotate(-90 122.6 217.7)">GND8</text>
<text x="127.3" y="220.4">37</text>
<text x="127.6" y="217.7" transform="rotate(-90 127.6 217.7)">GND37</text>
<text x="132.1" y="220.4">14</text>
<text x="132.7" y="217.7" transform="rotate(-90 132.7 217.7)">GND14</text>
<text x="137.4" y="220.4">17</text>
<text x="137.8" y="217.7" transform="rotate(-90 137.8 217.7)">FBGND</text>
<text x="171.4" y="217.8">10U</text>
<text x="171.5" y="220.4">10V</text>
<text x="184.1" y="217.8">10U</text>
<text x="184.2" y="220.4">6V3</text>
<text x="146" y="226.7">FB_GND</text>
<text x="223.5" y="228">U103</text>
<text x="221.8" y="233.2">2</text>
<text x="223" y="230.5">NTJD1155LT1G</text>
<text x="239.3" y="233.2">4</text>
<text x="221.8" y="238.4">3</text>
<text x="224" y="234.2">D2_2</text>
<text x="224" y="239.3">D2_3</text>
<text x="236.2" y="234.3">S2</text>
<text x="265" y="234.3">VDD_3V3</text>
<text x="202.9" y="243.2">R108</text>
<text x="209.4" y="244.4">10K</text>
<text x="222" y="243.2">6</text>
<text x="224" y="244.4">D1/G2</text>
<text x="243.8" y="243.2">BLM18KG221SN1D</text>
<text x="248.4" y="240.2">L113</text>
<text x="265" y="241.9">3V3_OUT</text>
<text x="174.7" y="249.7">ALDO3_3V1</text>
<text x="202.7" y="248.3">R133</text>
<text x="209.3" y="249.5">22K</text>
<text x="222" y="248.3">5</text>
<text x="224" y="249.5">G1</text>
<text x="230.8" y="250.8">S1</text>
<text x="198.1" y="255.9">R134</text>
<text x="213.6" y="255.9">C250</text>
<text x="229.7" y="253.5">1</text>
<text x="198.1" y="258.5">22K</text>
<text x="213.4" y="261">100N</text>
<text x="312.3" y="286.4">René Gruber</text>
<text x="368.2" y="286.4">7</text>
<text x="380.9" y="286.4">8</text>
<text x="395.3" y="286.6">05/03/2021:11:22</text>
</g>
<g font-size="2.1">
<text x="383.5" y="80.7"># CPU WDOG_B Reset</text>
<text x="383.5" y="90.9"># System Reset Button</text>
</g>
<g font-size="1.8">
<text x="300.9" y="253.7">TITLE</text>
<text x="300.9" y="273.5">SIZE</text>
<text x="310.8" y="273.5">PAGE TITLE</text>
<text x="400" y="273.5">REV</text>
<text x="302.2" y="284">DRAWN BY</text>
<text x="355.5" y="284">SHEET</text>
<text x="373.3" y="284.9">of</text>
</g>
</svg>
